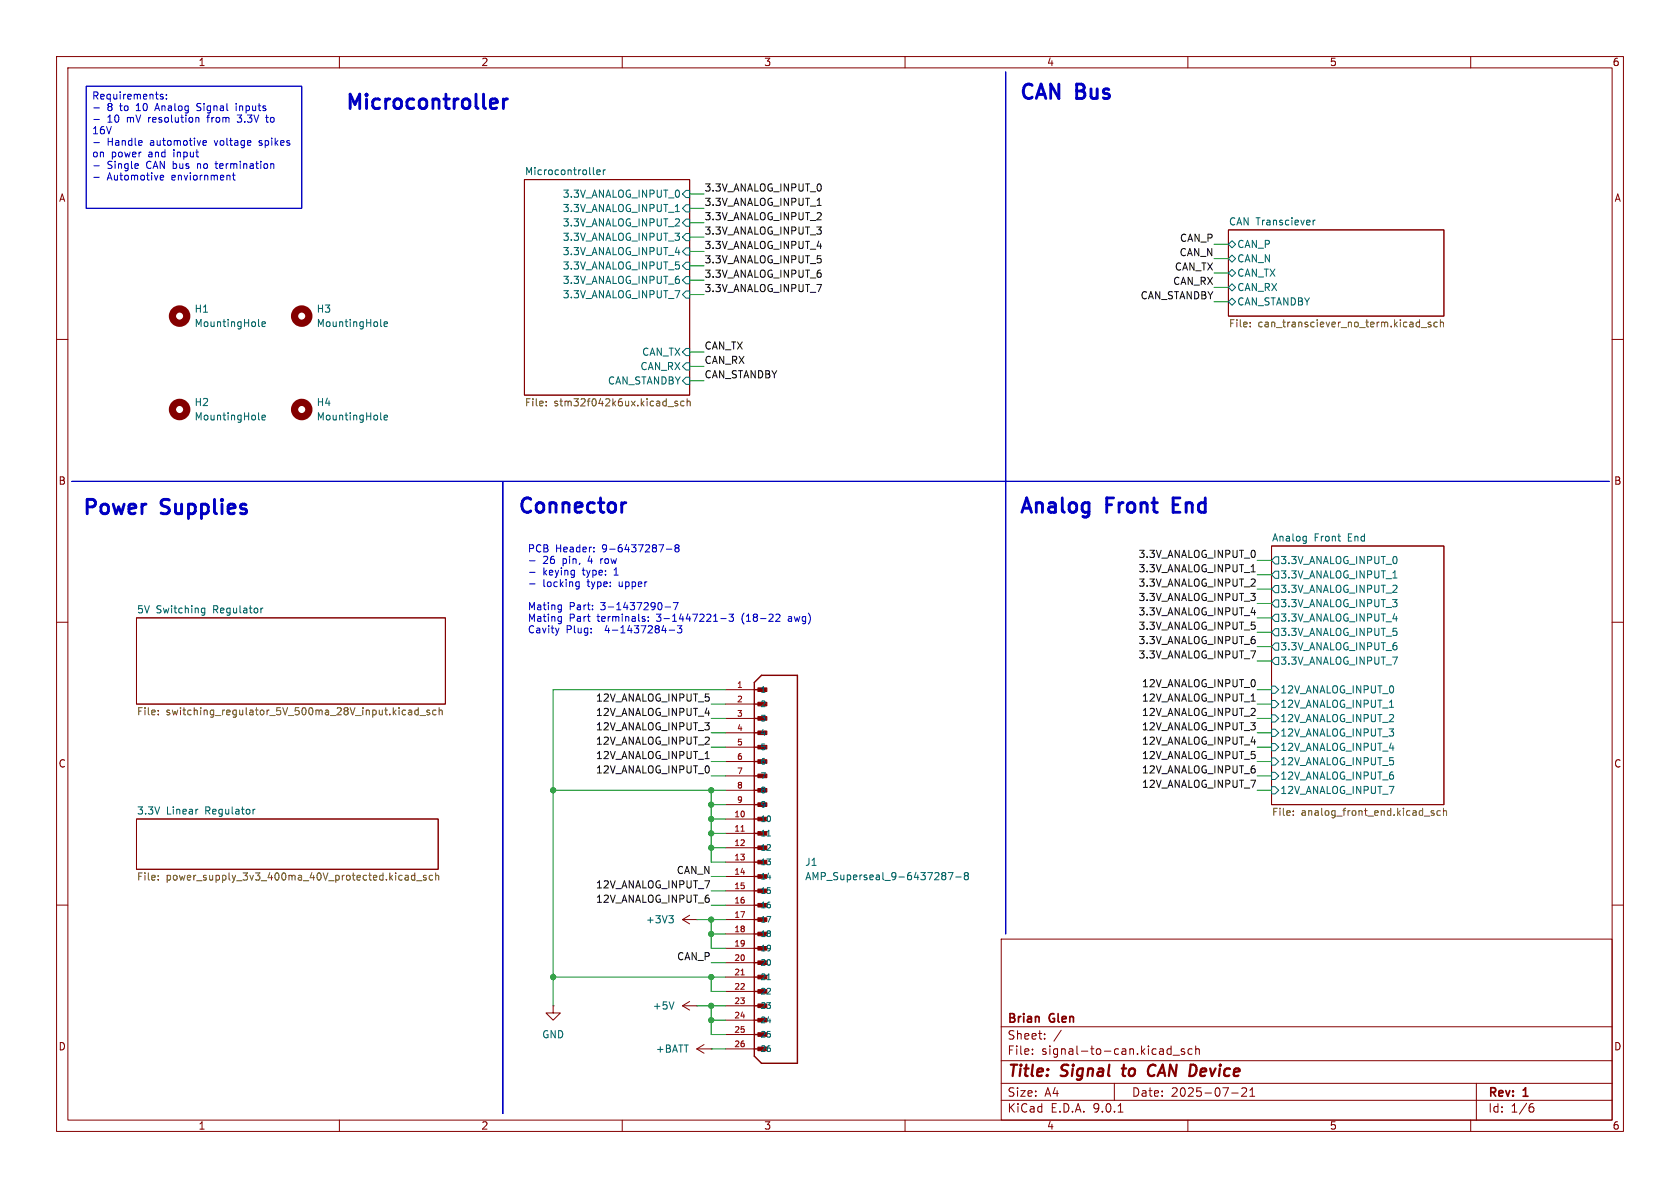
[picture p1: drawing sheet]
<svg xmlns="http://www.w3.org/2000/svg" width="297mm" height="210mm" viewBox="0 0 297 210" stroke-linecap="round" stroke-linejoin="round" font-family="sans-serif">
<g fill="none" stroke="#840000" stroke-width=".18">
<path d="M10 10h277v190h-277zM12 12h273v186h-273zM60 10v2M110 10v2M160 10v2M210 10v2M260 10v2M92.7 31.8h29.2v38.1h-29.2zM217.2 40.6h38.1v15.3h-38.1zM10 60h2M285 60h2M224.8 96.5h30.5v45.7h-30.5z"/>
<path d="M10 110h2M24.1 109.2h54.6v15.3h-54.6zM285 110h2M128.3 121.9h5M128.3 124.5h5M128.3 127h5M128.3 129.5h5M128.3 132.1h5M128.3 134.6h5M128.3 137.2h5M128.3 139.7h5M24.1 144.8h53.4v8.9h-53.4z"/>
<path d="M128.3 142.2h5M128.3 144.8h5M128.3 147.3h5M128.3 149.9h5M128.3 152.4h5M128.3 154.9h5M128.3 157.5h5M10 160h2M97.8 177.8v1.3h1.3l-1.3 1.2-1.3-1.2h1.3M97.8 177.8h.1M120.6 162.6l1.3 .7M120.6 162.6h2.6"/>
<path d="M120.6 177.8l1.3 .8M120.6 177.8h2.6M121.9 161.8l-1.3 .8M121.9 177l-1.3 .8M123.2 162.6h.1M123.2 177.8h.1M128.3 162.6h5M128.3 177.8h5M128.3 160h5M128.3 165.1h5M128.3 167.6h5M128.3 170.2h5"/>
<path d="M128.3 172.7h5M128.3 175.3h5M177 166h108v32h-108zM285 160h2M60 198v2M110 198v2M123.2 185.4h2.5M123.2 185.4l1.3 .8M124.5 184.7l-1.3 .7M125.7 185.4h.1M128.3 185.4h5M128.3 180.3h5"/>
<path d="M128.3 182.9h5M160 198v2M177 194.5h108M177 191.5h108M177 187.5h108M177 181.5h108M182.5 186.3v.1M182.5 185.5v.1M184.7 183.6v.1M184.7 182.8v.1M187.6 182.1l-1.3 2M197 191.5v3"/>
<path d="M197.7 196.6h.8M206.5 186.3h.5M206.5 185.5h.5M207 184.9v1.5M207.4 186.5h1.1M209.4 185.5l-.4-.1-.2 .2 .1 .2 .5 .2v.3h-.6M210 198v2M210.7 185.5l-.4-.1-.3 .3v.4l.2 .2h.5M211.4 185.5l.2-.1 .4 .1v.9M211.4 184.9v1.5M217.7 193.2h1.2M219.5 192.4l.6-.1 .2 .1 .1 .3-.9 1.1h.9"/>
<path d="M221 193.8h.8M221 192.7l.4-.4v1.5M260 198v2M261 191.5v6.5M270.6 195.7h.4l.2 .3-.1 .5-.5 .1M271 195.1l-.4 .1"/>
</g>
<path d="M198.3 188.9h.8M198.7 188.2l-.2 1.7 .2 .3M203 189.7a.63 .63 0 0 0 1 .4M203.9 188.2a.88 .88 0 0 0-.9 .9" fill="none" stroke="#840000" stroke-width=".4"/>
<g fill="none" stroke="#006464" stroke-width=".18">
<path d="M104.9 30.7l.2 .2M105.5 30.5l.6-.2v-.2l-.4-.1-.2 .2 .1 .6h.5M106.7 30v.9M107 30l-.3 .3M119.4 37.4h.7M120.6 39.4l.7-.7h.6v1.3h-.6zM121.3 36.2h.6v1.3h-.6l-.7-.7zM121.3 33.7h.6v1.2h-.6l-.7-.6zM232.1 38.9v.9M232.5 38.9l-.4 .3M45.7 57.5l.2 .2M46.3 57.3l.6-.1v-.3h-.4l-.2 .2 .1 .6h.5"/>
<path d="M67.3 57.5l.2 .2M67.9 57.3l.6-.1-.1-.3h-.3l-.2 .2 .1 .6h.4M120.6 44.5l.7-.7h.6v1.3h-.6zM120.6 49.5l.7-.6h.6v1.3h-.6zM121.3 46.4h.6v1.2h-.6l-.7-.6zM121.3 51.4h.6v1.3h-.6l-.7-.6zM121.3 41.3h.6v1.2h-.6l-.7-.6zM217.2 43.2l.6-.7 .6 .7-.6 .6zM217.2 45.7l.6-.6 .6 .6-.6 .7zM217.2 48.3l.6-.7 .6 .7-.6 .6zM217.2 53.3l.6-.6 .6 .6-.6 .7zM217.2 50.8l.6-.6 .6 .6-.6 .6z"/>
<path d="M45.7 74.1l.2 .1M46.3 73.8l.6-.1v-.2l-.4-.1-.2 .2 .1 .6h.5M67.3 74.1l.2 .1M67.9 73.8l.6-.1-.1-.2-.3-.1-.2 .2 .1 .6h.4M120.6 67.3l.7-.6h.6v1.2h-.6zM120.6 62.2l.7-.6h.6v1.3h-.6zM121.3 64.1h.6v1.3h-.6l-.7-.6zM225.4 98.4h.7v1.3h-.7l-.6-.6zM230.6 94.8l.3 .1M230.9 94.8v1l-.2 .3M230.9 95.6h-.3M35.7 108.2l.1 .1h.4"/>
<path d="M36.2 107.5v1l-.2 .3-.3-.1M36.2 107.6l-.4-.1-.1 .1M46.1 107.5v.8M46.5 107.5l-.4 .2M225.4 116.2h.7v1.3h-.7l-.6-.7zM225.4 101h.7v1.2h-.7l-.6-.6zM225.4 113.7h.7v1.2h-.7l-.6-.6zM225.4 106h.7v1.3h-.7l-.6-.6zM225.4 111.1h.7v1.3h-.7l-.6-.6zM225.4 103.5h.7v1.3h-.7l-.6-.7zM225.4 108.6h.7v1.3h-.7l-.6-.7zM246.2 102.2h.8"/>
<path d="M224.8 126.4h.6l.7 .6-.7 .6h-.6zM224.8 136.5h.6l.7 .7-.7 .6h-.6zM224.8 139.1h.6l.7 .6-.7 .6h-.6zM224.8 134h.6l.7 .6-.7 .7h-.6zM224.8 131.4h.6l.7 .7-.7 .6h-.6zM224.8 128.9h.6l.7 .6-.7 .7h-.6zM224.8 123.8h.6l.7 .7-.7 .6h-.6zM224.8 121.3h.6l.7 .6-.7 .7h-.6zM245.6 125h.8M34.9 143.1h.1M44.7 143.1v.8M45.1 143.1l-.4 .2"/>
<path d="M135.6 147.8h.6M166.5 154.7l.2 .1M166.5 154.4l.2-.2 .4 .1 .1 .3-.2 .2M166.7 154.8h.3M166.7 154.8l-.2 .1M167 154.8l.2 .2-.1 .4-.1 .1-.5-.1M167.6 154.2h.9l-.6 1.3M169 155h.9M170.7 154.8l-.2-.2 .2-.4h.3l.2 .3-.2 .3M170.7 154.8h.3M170.7 154.8l-.2 .2v.4l.2 .1h.4l.1-.2v-.3l-.2-.2M118.2 161.9h.8l-.4 .5"/>
<path d="M118.8 162.4l.2 .2v.3l-.2 .2M119.1 177.1l-.4 1.3M135.6 173.2h.6"/>
</g>
<g fill="none" stroke="#725600" stroke-width=".18">
<path d="M221 57.7v.1M221 57v.1M251.3 57.9h.9M253 57l-.4-.1-.1 .2v.2l.5 .1v.3h-.5M254.1 57l-.4-.1-.2 .3 .1 .5h.5M254.6 57.1l.2-.2 .3 .1 .1 .8M254.6 56.5v1.3M96.6 71.6v.2M96.6 71v.1M118.1 71.9h1M119.8 71l-.3-.1-.2 .2 .1 .2 .4 .1v.3h-.5M120.9 71l-.3-.1-.3 .3 .1 .5h.5"/>
<path d="M121.5 71l.2-.1 .3 .1v.8M121.5 70.5v1.3M28 126.2v.2M28 125.6v.1M72.2 125.6h.5l.1 .8M72.8 125.8l-.4 .1-.2 .2 .2 .3 .4-.1M73.9 125.6l-.3-.1-.3 .3 .2 .5h.4M73.9 125.1v1.3M74.2 126.5h1M75.9 125.6l-.3-.1-.1 .2v.2l.4 .1v.3h-.4M77.1 125.6l-.4-.1-.2 .3 .1 .5h.5M77.6 125.6l.2-.1 .3 .1 .1 .8"/>
<path d="M77.6 125.1v1.3M28 154.8v.1M28 155.5v.1M71.8 154.7l.3 .1 .1 .8M72.2 155.5l-.4 .1M72.2 155l-.4 .1M73.3 154.3v1.3M73.3 154.8l-.3-.1-.3 .3 .2 .5h.4M73.6 155.7h1M75.3 154.8l-.3-.1-.2 .2 .1 .2 .4 .1v.3h-.5M76.5 154.8l-.4-.1-.2 .3 .1 .5h.5M77 154.9l.2-.2 .3 .1 .1 .8"/>
<path d="M77 154.3v1.3M228.6 144v.1M228.6 143.4v.1M251.8 144.3h1M253.5 143.4l-.3-.1-.2 .2 .1 .2 .4 .1v.3h-.5M254.6 143.4l-.3-.1-.3 .2 .2 .6h.4M255.2 142.9v1.2M255.2 143.4l.2-.1 .3 .1v.7"/>
</g>
<g fill="none" stroke="#840000" stroke-width="1.3">
<circle cx="31.7" cy="55.9" r="1.27"/>
<circle cx="53.3" cy="55.9" r="1.27"/>
<circle cx="31.7" cy="72.4" r="1.27"/>
<circle cx="53.3" cy="72.4" r="1.27"/>
</g>
<g fill="none" stroke="#840000" stroke-width=".25">
<path d="M134.6 119.4h6.4v68.6h-6.4l-1.3-1.3v-66zM133.3 121.9h2M133.3 124.5h2M133.3 127h2M133.3 129.5h2M133.3 132.1h2M133.3 134.6h2M133.3 137.2h2M133.3 139.7h2M133.3 142.2h2M133.3 144.8h2M133.3 147.3h2"/>
<path d="M133.3 149.9h2M133.3 152.4h2M133.3 154.9h2M133.3 157.5h2M133.3 160h2M133.3 162.6h2M133.3 165.1h2M133.3 167.6h2M133.3 170.2h2M133.3 172.7h2M133.3 175.3h2M133.3 177.8h2"/>
<path d="M133.3 180.3h2M133.3 182.9h2M133.3 185.4h2"/>
</g>
<g fill="#840000" stroke="#840000" stroke-width=".18">
<path d="M134 121.6h1.6v.6h-1.6z"/>
<path d="M134 144.5h1.6v.6h-1.6z"/>
<path d="M134 147h1.6v.6h-1.6z"/>
<path d="M134 149.5h1.6v.7h-1.6z"/>
<path d="M134 152.1h1.6v.6h-1.6z"/>
<path d="M134 154.6h1.6v.7h-1.6z"/>
<path d="M134 157.2h1.6v.6h-1.6z"/>
<path d="M134 159.7h1.6v.6h-1.6z"/>
<path d="M134 162.2h1.6v.7h-1.6z"/>
<path d="M134 164.8h1.6v.6h-1.6z"/>
<path d="M134 167.3h1.6v.7h-1.6z"/>
</g>
<path d="M131 146.9h.6M131 172.3h.6" fill="none" stroke="#a90000" stroke-width=".18"/>
<path d="M144.5 36.3h.7M221.2 101.1h.7M124.7 134.1h.7M221.2 123.9h.7" fill="none" stroke="#0f0f0f" stroke-width=".18"/>
<g fill="none" stroke="#009600" stroke-width=".18">
<path d="M121.9 34.3h2.6M121.9 36.8h2.6M121.9 39.4h2.6M121.9 41.9h2.6M121.9 52.1h2.6M121.9 47h2.6M121.9 44.5h2.6M121.9 49.5h2.6M214.6 43.2h2.6M214.6 50.8h2.6M214.6 48.3h2.6M214.6 45.7h2.6"/>
<path d="M214.6 53.3h2.6M121.9 67.3h2.6M121.9 62.2h2.6M121.9 64.8h2.6M222.2 99.1h2.6M222.2 111.8h2.6M222.2 104.1h2.6M222.2 101.6h2.6M222.2 109.2h2.6M222.2 114.3h2.6M222.2 116.8h2.6M222.2 106.7h2.6"/>
<path d="M97.8 139.7h30.5M125.7 139.7v12.7h2.6M125.7 137.2h2.6M125.7 132.1h2.6M125.7 134.6h2.6M125.7 129.5h2.6M125.7 127h2.6M125.7 124.5h2.6M128.3 121.9h-30.5v55.9M222.2 139.7h2.6M222.2 137.2h2.6M222.2 132.1h2.6"/>
<path d="M222.2 134.6h2.6M222.2 129.5h2.6M222.2 127h2.6M222.2 124.5h2.6M222.2 121.9h2.6M125.7 144.8h2.6M125.7 157.5h2.6M125.7 154.9h2.6M125.7 149.9h2.6M125.7 147.3h2.6M125.7 142.2h2.6M97.8 172.7h30.5"/>
<path d="M123.2 177.8h5.1M123.2 162.6h5.1M125.7 162.6v5h2.6M125.7 172.7v2.6h2.6M125.7 177.8v5.1h2.6M125.7 165.1h2.6M125.7 160h2.6M125.7 170.2h2.6M125.7 180.3h2.6M125.7 185.4h2.6"/>
</g>
<g fill="none" stroke="#0000c2" stroke-width=".18">
<path d="M15.2 15.2h38.1v21.6h-38.1zM16.6 19.1h1M28.8 16.7h-.3l-.2 .1 .1 .2 .4 .2v.3h-.5M29.4 17.4v.1M29.4 16.7v.1M34.8 19.5l.2 .1M35 18.3l-.2 .2 .2 .4M41.8 18.3v.1M41.8 18.7v.9M177.8 12.7v152.4zM16.6 21.1h1M16.6 25.2h1"/>
<path d="M16.6 29.3h1M16.6 31.3h1M24.5 29.1v.1l-.6 .2M25.1 24.9v.2l-.6 .2M28.3 31.6l.2 .2h.4M28.3 31.2l.2-.2h.3l.1 .2v.1l-.6 .1M35 20.8l-.4 .1M35.2 20.9v.7M35.9 25.3l.6-.2-.1-.2-.3-.1-.2 .2v.6h.5M38 28.9h.5M38.2 28.5v1.2M41.1 31h.5"/>
<path d="M41.3 30.6v1l.3 .2M41.9 20.3h.8M41.9 21.5l.2 .1M47.1 20.3v1.1l.3 .2M48 28.9l.4 .2v.7M12.7 85.1h271.8zM88.9 85.1v111.8zM93.6 99.1h1M105 97.4v.2M105 96.8v.1M116.5 96.3h.8l-.5 1.3M117.8 97.1h1"/>
<path d="M119.6 96.8l-.3-.2 .3-.3h.2l.2 .2-.2 .3M119.6 96.8l-.3 .3 .1 .3 .2 .2 .3-.1 .1-.2v-.2l-.2-.3M119.6 96.8h.2M93.6 101.2h1M93.6 103.2h1M98.8 111l-.3 .9M98.9 106.9l.3 .1M98.9 109h.3M99.2 106.9v1.1l-.2 .2M99.2 109v1l-.2 .3M99.2 107.7l-.3 .1M99.2 109.8h-.3"/>
<path d="M101.9 103.6h.5M101.9 102.9h.5M102.4 102.9v1l-.1 .2h-.3M113.7 109.4l.3 .1 .1 .2-.2 .1h-.3M113.7 109h.3M114.6 109.7v.1M114.6 109v.2M116.9 106.6l.1 .4-.1 .7M117.6 107.3h.9M118.3 111.4h1M119 106.5h.9l-.6 1.3M120.5 110.6l-.4 .5 .4 .1v.6l-.2 .1-.6-.1"/>
<path d="M127.4 109.4h1M128.9 108.6h.8l-.5 .4 .4 .2v.5l-.2 .1-.5-.1M137.2 108.6h.4l.3 .3-.8 .9h.8M139.5 109h-.1M139.5 109.4l-.2 .1 .2 .3"/>
</g>
<path d="M87.8 17.6l.1 .5-1.2 .2M89 17.5v1.7M89.7 17.5a.65 .65 0 0 0-.7 .5M110.6 88.9l-.4 .1M207.4 89.2h.8M208.6 88h-1.2v2.6h1.2" fill="none" stroke="#0000c2" stroke-width=".51"/>
<g fill="#009600" stroke="#009600" stroke-width=".18">
<circle cx="125.7" cy="149.9" r=".46"/>
<circle cx="125.7" cy="162.6" r=".46"/>
<circle cx="125.7" cy="165.1" r=".46"/>
<circle cx="125.7" cy="177.8" r=".46"/>
<circle cx="125.7" cy="180.3" r=".46"/>
<circle cx="125.7" cy="139.7" r=".46"/>
<circle cx="125.7" cy="142.2" r=".46"/>
<circle cx="125.7" cy="144.8" r=".46"/>
<circle cx="125.7" cy="172.7" r=".46"/>
<circle cx="125.7" cy="147.3" r=".46"/>
<circle cx="97.8" cy="139.7" r=".46"/>
<circle cx="97.8" cy="172.7" r=".46"/>
</g>
<g font-size="3.5" fill="#0000c2">
<text x="61" y="20.1">Microcontroller</text>
<text x="180.1" y="18.3">CAN</text>
<text x="190.4" y="18.3">Bus</text>
<text x="14.5" y="91.7">Power</text>
<text x="28.7" y="91.7">Supplies</text>
<text x="91.4" y="91.4">Connector</text>
<text x="180.1" y="91.4">Analog</text>
<text x="195.7" y="91.4">Front</text>
<text x="208.5" y="91.4">End</text>
</g>
<g font-size="2.8" fill="#840000">
<text x="178" y="190.9">Title:</text>
<text x="187.7" y="190.9">Signal</text>
<text x="199.3" y="190.9">to</text>
<text x="204.6" y="190.9">CAN Device</text>
</g>
<g font-size="2.1" fill="#840000">
<text x="178" y="184">Sheet:</text>
<text x="178" y="181.2">Brian</text>
<text x="185.6" y="181.2">Glen</text>
<text x="178" y="186.7">File:</text>
<text x="184.1" y="186.7">signal-to-can.kicad_sch</text>
<text x="178" y="196.9">KiCad</text>
<text x="178" y="194.1">Size:</text>
<text x="184.7" y="194.1">A4</text>
<text x="185.7" y="196.9">E.D.A.</text>
<text x="193.3" y="196.9">9.0.1</text>
<text x="200" y="194.1">Date:</text>
<text x="207" y="194.1">2025-07-21</text>
<text x="263" y="194.3">Rev:</text>
<text x="263" y="196.9">Id:</text>
<text x="267.1" y="196.9">1/6</text>
<text x="269.4" y="194.3">1</text>
</g>
<g font-size="1.8" fill="#840000">
<text x="35" y="11.9">1</text>
<text x="85" y="11.9">2</text>
<text x="135" y="11.9">3</text>
<text x="185" y="11.9">4</text>
<text x="235" y="11.9">5</text>
<text x="285" y="11.9">6</text>
<text x="10.3" y="35.9">A</text>
<text x="285.3" y="35.9">A</text>
<text x="10.3" y="85.9">B</text>
<text x="285.3" y="85.9">B</text>
<text x="10.3" y="135.9">C</text>
<text x="285.3" y="135.9">C</text>
<text x="10.3" y="185.9">D</text>
<text x="285.3" y="185.9">D</text>
<text x="35" y="199.9">1</text>
<text x="85" y="199.9">2</text>
<text x="135" y="199.9">3</text>
<text x="185" y="199.9">4</text>
<text x="235" y="199.9">5</text>
<text x="285" y="199.9">6</text>
</g>
<g font-size="1.8" fill="#0000c2">
<text x="16.2" y="17.9">Requirements:</text>
<text x="18.9" y="20">8</text>
<text x="18.9" y="22">10</text>
<text x="21.3" y="20">to</text>
<text x="22.5" y="22">mV</text>
<text x="24.4" y="20">10</text>
<text x="26.5" y="22">resolution</text>
<text x="28" y="20">Analog</text>
<text x="35.5" y="20">Signal</text>
<text x="37.1" y="22">from</text>
<text x="42.6" y="20">inputs</text>
<text x="42.7" y="22">3.3V</text>
<text x="48" y="22">to</text>
<text x="16.2" y="24.1">16V</text>
<text x="16.2" y="28.1">on</text>
<text x="18.9" y="26.1">Handle</text>
<text x="19.7" y="28.1">power</text>
<text x="26.3" y="28.1">and</text>
<text x="26.6" y="26.1">automotive</text>
<text x="31" y="28.1">input</text>
<text x="38.2" y="26.1">voltage</text>
<text x="46.3" y="26.1">spikes</text>
<text x="18.9" y="30.2">Single</text>
<text x="18.9" y="32.2">Automotive</text>
<text x="26" y="30.2">CAN bus</text>
<text x="30.4" y="32.2">enviornment</text>
<text x="35.3" y="30.2">no</text>
<text x="38.8" y="30.2">termination</text>
<text x="93.2" y="97.9">PCB</text>
<text x="96" y="99.9">26</text>
<text x="96" y="101.9">keying</text>
<text x="98.2" y="97.9">Header:</text>
<text x="99.6" y="99.9">pin,</text>
<text x="103.1" y="101.9">type:</text>
<text x="104.2" y="99.9">4</text>
<text x="106.6" y="97.9">9-6437287-8</text>
<text x="106.6" y="99.9">row</text>
<text x="108.8" y="101.9">1</text>
<text x="96" y="104">locking</text>
<text x="104" y="104">type:</text>
<text x="109.7" y="104">upper</text>
<text x="93.2" y="108.1">Mating</text>
<text x="93.2" y="110.1">Mating</text>
<text x="93.2" y="112.2">Cavity</text>
<text x="100.1" y="112.2">Plug:</text>
<text x="100.6" y="108.1">Part:</text>
<text x="100.6" y="110.1">Part</text>
<text x="105.7" y="110.1">terminals:</text>
<text x="106.3" y="108.1">3-1437290-7</text>
<text x="107.3" y="112.2">4-1437284-3</text>
<text x="116.4" y="110.1">3-1447221-3</text>
<text x="131.6" y="110.1">(18-22</text>
<text x="140" y="110.1">awg)</text>
</g>
<g font-size="1.8" fill="#006464">
<text x="92.7" y="31">Microcontroller</text>
<text x="99.4" y="35.2">3.3V_ANALOG_INPUT_0</text>
<text x="99.4" y="37.7">3.3V_ANALOG_INPUT_1</text>
<text x="99.4" y="40.2">3.3V_ANALOG_INPUT_2</text>
<text x="217.2" y="39.9">CAN Transciever</text>
<text x="99.4" y="47.9">3.3V_ANALOG_INPUT_5</text>
<text x="99.4" y="45.3">3.3V_ANALOG_INPUT_4</text>
<text x="99.4" y="42.8">3.3V_ANALOG_INPUT_3</text>
<text x="218.6" y="44">CAN_P</text>
<text x="218.6" y="46.6">CAN_N</text>
<text x="99.4" y="52.9">3.3V_ANALOG_INPUT_7</text>
<text x="99.4" y="50.4">3.3V_ANALOG_INPUT_6</text>
<text x="218.6" y="49.1">CAN_TX</text>
<text x="218.6" y="51.7">CAN_RX</text>
<text x="34.3" y="55.5">H1</text>
<text x="34.3" y="58">MountingHole</text>
<text x="55.9" y="55.5">H3</text>
<text x="55.9" y="58">MountingHole</text>
<text x="218.6" y="54.2">CAN_STANDBY</text>
<text x="113.1" y="65.6">CAN_RX</text>
<text x="113.4" y="63.1">CAN_TX</text>
<text x="34.3" y="72">H2</text>
<text x="55.9" y="72">H4</text>
<text x="107.4" y="68.2">CAN_STANDBY</text>
<text x="34.3" y="74.5">MountingHole</text>
<text x="55.9" y="74.5">MountingHole</text>
<text x="224.8" y="95.8">Analog</text>
<text x="232.3" y="95.8">Front</text>
<text x="238.4" y="95.8">End</text>
<text x="226.3" y="99.9">3.3V_ANALOG_INPUT_0</text>
<text x="226.3" y="102.5">3.3V_ANALOG_INPUT_1</text>
<text x="226.3" y="107.5">3.3V_ANALOG_INPUT_3</text>
<text x="226.3" y="105">3.3V_ANALOG_INPUT_2</text>
<text x="24.1" y="108.5">5V</text>
<text x="27.6" y="108.5">Switching</text>
<text x="37.8" y="108.5">Regulator</text>
<text x="226.3" y="112.6">3.3V_ANALOG_INPUT_5</text>
<text x="226.3" y="110.1">3.3V_ANALOG_INPUT_4</text>
<text x="226.3" y="117.7">3.3V_ANALOG_INPUT_7</text>
<text x="226.3" y="115.2">3.3V_ANALOG_INPUT_6</text>
<text x="226.3" y="125.3">12V_ANALOG_INPUT_1</text>
<text x="226.3" y="122.8">12V_ANALOG_INPUT_0</text>
<text x="226.3" y="127.9">12V_ANALOG_INPUT_2</text>
<text x="226.3" y="130.4">12V_ANALOG_INPUT_3</text>
<text x="226.3" y="135.5">12V_ANALOG_INPUT_5</text>
<text x="226.3" y="132.9">12V_ANALOG_INPUT_4</text>
<text x="226.3" y="138">12V_ANALOG_INPUT_6</text>
<text x="226.3" y="140.6">12V_ANALOG_INPUT_7</text>
<text x="24.1" y="144.1">3.3V</text>
<text x="29.4" y="144.1">Linear</text>
<text x="36.4" y="144.1">Regulator</text>
<text x="142.2" y="153.3">J1</text>
<text x="142.2" y="155.8">AMP_Superseal_9-6437287-8</text>
<text x="114.1" y="163.4">+3V3</text>
<text x="115.3" y="178.7">+5V</text>
<text x="95.8" y="183.7">GND</text>
<text x="115.8" y="186.3">+BATT</text>
</g>
<g font-size="1.8" fill="#0f0f0f">
<text x="124.5" y="33.9">3.3V_ANALOG_INPUT_0</text>
<text x="124.5" y="36.5">3.3V_ANALOG_INPUT_1</text>
<text x="124.5" y="41.6">3.3V_ANALOG_INPUT_3</text>
<text x="124.5" y="39">3.3V_ANALOG_INPUT_2</text>
<text x="124.5" y="44.1">3.3V_ANALOG_INPUT_4</text>
<text x="124.5" y="46.6">3.3V_ANALOG_INPUT_5</text>
<text x="207.6" y="47.9">CAN_TX</text>
<text x="208.4" y="45.4">CAN_N</text>
<text x="208.5" y="42.8">CAN_P</text>
<text x="124.5" y="51.7">3.3V_ANALOG_INPUT_7</text>
<text x="124.5" y="49.2">3.3V_ANALOG_INPUT_6</text>
<text x="201.5" y="53">CAN_STANDBY</text>
<text x="207.3" y="50.5">CAN_RX</text>
<text x="124.5" y="64.4">CAN_RX</text>
<text x="124.5" y="61.9">CAN_TX</text>
<text x="124.5" y="67">CAN_STANDBY</text>
<text x="201.2" y="98.7">3.3V_ANALOG_INPUT_0</text>
<text x="201.2" y="101.3">3.3V_ANALOG_INPUT_1</text>
<text x="201.2" y="103.8">3.3V_ANALOG_INPUT_2</text>
<text x="201.2" y="106.3">3.3V_ANALOG_INPUT_3</text>
<text x="201.2" y="108.9">3.3V_ANALOG_INPUT_4</text>
<text x="201.2" y="114">3.3V_ANALOG_INPUT_6</text>
<text x="201.2" y="111.4">3.3V_ANALOG_INPUT_5</text>
<text x="201.2" y="116.5">3.3V_ANALOG_INPUT_7</text>
<text x="105.3" y="124.1">12V_ANALOG_INPUT_5</text>
<text x="201.8" y="121.6">12V_ANALOG_INPUT_0</text>
<text x="201.8" y="124.1">12V_ANALOG_INPUT_1</text>
<text x="105.3" y="131.7">12V_ANALOG_INPUT_2</text>
<text x="105.3" y="126.7">12V_ANALOG_INPUT_4</text>
<text x="105.3" y="129.2">12V_ANALOG_INPUT_3</text>
<text x="201.8" y="126.7">12V_ANALOG_INPUT_2</text>
<text x="201.8" y="129.2">12V_ANALOG_INPUT_3</text>
<text x="201.8" y="131.7">12V_ANALOG_INPUT_4</text>
<text x="105.3" y="136.8">12V_ANALOG_INPUT_0</text>
<text x="105.3" y="134.3">12V_ANALOG_INPUT_1</text>
<text x="201.8" y="136.8">12V_ANALOG_INPUT_6</text>
<text x="201.8" y="134.3">12V_ANALOG_INPUT_5</text>
<text x="201.8" y="139.4">12V_ANALOG_INPUT_7</text>
<text x="119.5" y="154.6">CAN_N</text>
<text x="105.3" y="159.7">12V_ANALOG_INPUT_6</text>
<text x="105.3" y="157.1">12V_ANALOG_INPUT_7</text>
<text x="119.6" y="169.8">CAN_P</text>
</g>
<g font-size="1.8" fill="#725600">
<text x="217.2" y="58.2">File:</text>
<text x="222.4" y="58.2">can_transciever_no_term.kicad_sch</text>
<text x="92.7" y="72.2">File:</text>
<text x="97.9" y="72.2">stm32f042k6ux.kicad_sch</text>
<text x="24.1" y="126.8">File:</text>
<text x="29.4" y="126.8">switching_regulator_5V_500ma_28V_input.kicad_sch</text>
<text x="224.8" y="144.6">File:</text>
<text x="230" y="144.6">analog_front_end.kicad_sch</text>
<text x="24.1" y="156">File:</text>
<text x="29.4" y="156">power_supply_3v3_400ma_40V_protected.kicad_sch</text>
</g>
<g font-size="1.4" fill="#a90000">
<text x="130.2" y="121.7">1</text>
<text x="130.2" y="124.2">2</text>
<text x="130.2" y="126.7">3</text>
<text x="130.2" y="129.3">4</text>
<text x="130.2" y="131.8">5</text>
<text x="130.2" y="134.4">6</text>
<text x="130.2" y="136.9">7</text>
<text x="130.2" y="139.4">8</text>
<text x="130.2" y="142">9</text>
<text x="129.7" y="144.5">10</text>
<text x="129.7" y="147.1">11</text>
<text x="129.7" y="149.6">12</text>
<text x="129.7" y="152.1">13</text>
<text x="129.7" y="154.7">14</text>
<text x="129.7" y="157.2">15</text>
<text x="129.7" y="159.8">16</text>
<text x="129.7" y="162.3">17</text>
<text x="129.7" y="164.8">18</text>
<text x="129.7" y="167.4">19</text>
<text x="129.7" y="169.9">20</text>
<text x="129.7" y="172.5">21</text>
<text x="129.7" y="175">22</text>
<text x="129.7" y="177.5">23</text>
<text x="129.7" y="180.1">24</text>
<text x="129.7" y="182.6">25</text>
<text x="129.7" y="185.2">26</text>
</g>
<g font-size="1.4" fill="#006464">
<text x="134.4" y="122.7">1</text>
<text x="134.4" y="125.2">2</text>
<text x="134.4" y="127.7">3</text>
<text x="134.4" y="130.3">4</text>
<text x="134.4" y="132.8">5</text>
<text x="134.4" y="135.4">6</text>
<text x="134.4" y="137.9">7</text>
<text x="134.4" y="140.4">8</text>
<text x="134.4" y="143">9</text>
<text x="134.4" y="145.5">10</text>
<text x="134.4" y="148.1">11</text>
<text x="134.4" y="150.6">12</text>
<text x="134.4" y="153.1">13</text>
<text x="134.4" y="155.7">14</text>
<text x="134.4" y="158.2">15</text>
<text x="134.4" y="160.8">16</text>
<text x="134.4" y="163.3">17</text>
<text x="134.4" y="165.8">18</text>
<text x="134.4" y="168.4">19</text>
<text x="134.4" y="170.9">20</text>
<text x="134.4" y="173.5">21</text>
<text x="134.4" y="176">22</text>
<text x="134.4" y="178.5">23</text>
<text x="134.4" y="181.1">24</text>
<text x="134.4" y="183.6">25</text>
<text x="134.4" y="186.2">26</text>
</g>
</svg>
